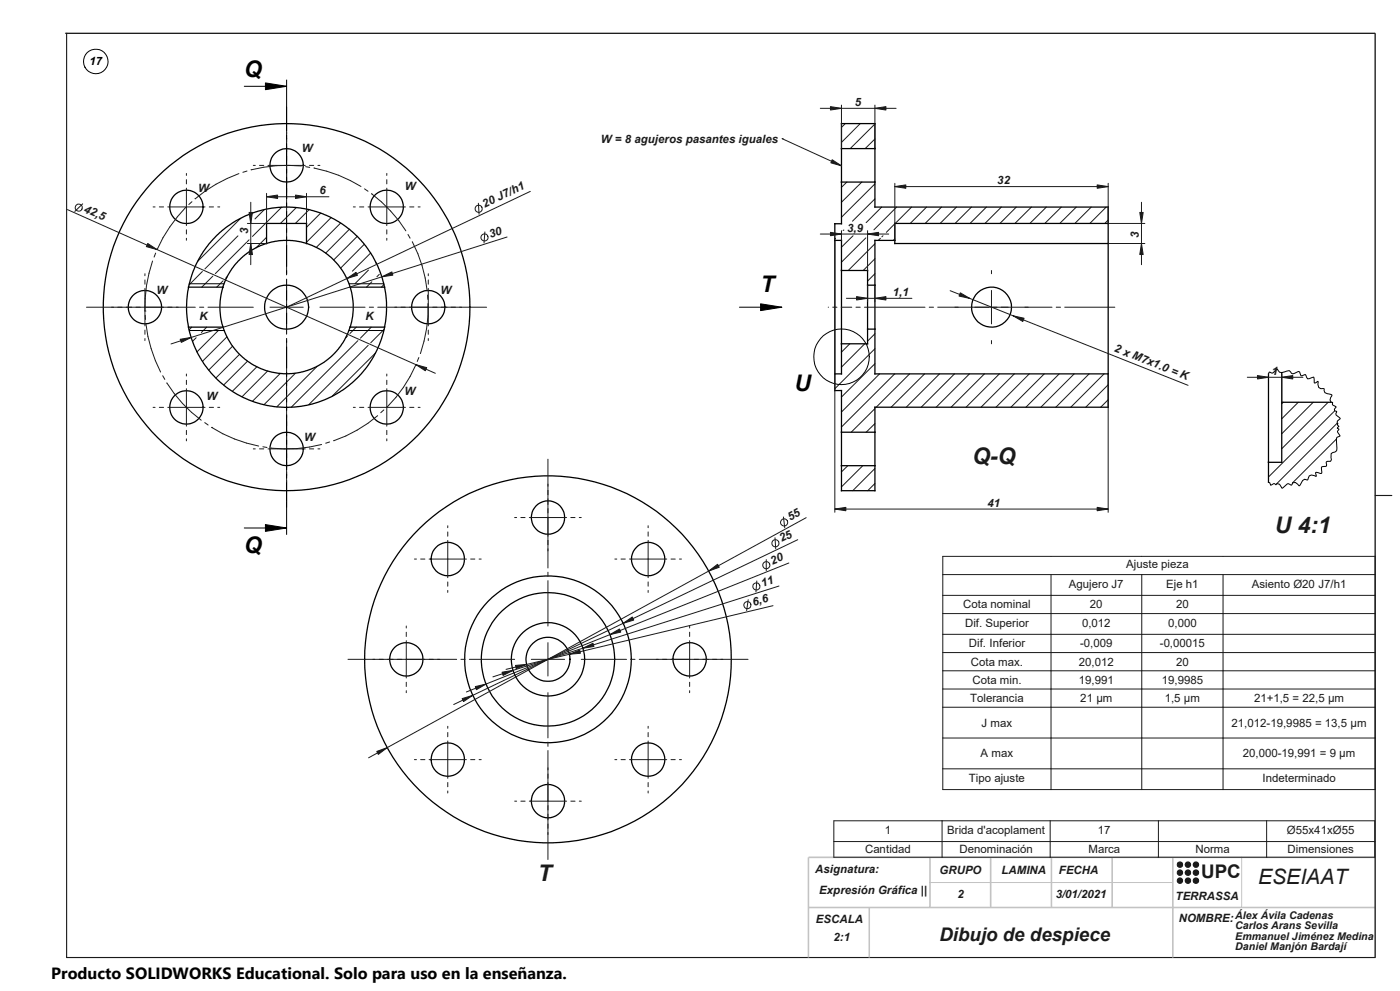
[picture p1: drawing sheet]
<svg xmlns="http://www.w3.org/2000/svg" width="420mm" height="297mm" viewBox="0 0 420 297" stroke-linecap="round" stroke-linejoin="round" font-family="sans-serif">
<g fill="none" stroke="#c0c0c0" stroke-width=".3">
<path d="M372.5 257v15M279 264.5h72.8"/>
<circle cx="354" cy="259.1" r=".8"/>
<circle cx="356.4" cy="259.1" r=".8"/>
<circle cx="358.8" cy="259.1" r=".8"/>
<circle cx="354" cy="263.9" r=".81"/>
<circle cx="354" cy="261.6" r=".8"/>
<circle cx="356.4" cy="263.9" r=".81"/>
<circle cx="356.4" cy="261.6" r=".8"/>
<circle cx="358.8" cy="263.9" r=".81"/>
<circle cx="358.8" cy="261.6" r=".8"/>
</g>
<g fill="#191924" stroke="#191924" stroke-width=".3">
<path d="M124.8 109.3l3.2 .9-.4 .9z"/>
<path d="M44.3 73l2.8 1.8-3.2-.9z"/>
<path d="M114.6 83l3-1.5 .3 1z"/>
<path d="M54.1 101.7l3.3-.6-3 1.5z"/>
<path d="M80 59l3.3-.5v1z"/>
<path d="M88.6 58.5l3.3 .5-3.3 .5z"/>
<path d="M104.1 83.5l2.7-1.9 .4 .9z"/>
<path d="M74.7 63.7h1l-.5 3.3z"/>
<path d="M75.2 73l.5 3.3h-1z"/>
<path d="M384.5 113.1l3.3-.5v1z"/>
<path d="M377.2 112.6l3.3 .5-3.3 .5z"/>
<path d="M212.6 171.2l2.7-2.1 .5 .9z"/>
<path d="M113 225.2l3.2-1.1-2.7 2z"/>
<path d="M183 190.2l2.8-1.7 .4 .9z"/>
<path d="M142.6 205.8l3.2-.8-2.9 1.7z"/>
<path d="M170.8 196.1l3.1-1.3 .2 1z"/>
<path d="M154.6 199.4l3.4-.3-3.1 1.3z"/>
<path d="M138.6 209.4l3.2-1-2.7 1.9z"/>
<path d="M186.9 186.8l2.8-1.9 .4 .9z"/>
<path d="M150.6 201.5l3.3-.6-3 1.5z"/>
<path d="M174.9 194.3l3-1.5 .3 1z"/>
<path d="M260.3 70.1l3.3-.5v1.1z"/>
<path d="M329.1 152.1l3.3 .5-3.3 .5z"/>
<path d="M329.1 55.4l3.3 .5-3.3 .5z"/>
<path d="M268.4 55.9l3.3-.5v1z"/>
<path d="M249.1 69.6l3.3 .5-3.3 .6z"/>
<path d="M257 88.9l3.3 .5-3.3 .5z"/>
<path d="M288.1 87.8l2.9 1.7-3.3-.8z"/>
<path d="M304 94.7l3.2 .7-.4 1z"/>
<path d="M249.1 32l3.3 .5-3.3 .5z"/>
<path d="M262.5 32.5l3.3-.5v1z"/>
<path d="M341.9 63.7h1l-.5 3.3z"/>
<path d="M342.4 73l.5 3.3h-1z"/>
<path d="M250.4 152.6l3.3-.5v1z"/>
<path d="M262.5 89.4l3.3-.5v1z"/>
<path d="M249.6 47.9l2.8 1.8-3.1-.9z"/>
<circle cx="354" cy="259.2" r=".79"/>
<circle cx="356.4" cy="259.2" r=".79"/>
<circle cx="358.8" cy="259.1" r=".81"/>
<circle cx="353.9" cy="261.5" r=".8"/>
<circle cx="356.4" cy="261.5" r=".81"/>
<circle cx="358.8" cy="261.5" r=".79"/>
<circle cx="354" cy="263.9" r=".79"/>
<circle cx="356.4" cy="263.9" r=".81"/>
<circle cx="358.8" cy="263.9" r=".81"/>
</g>
<path d="M19.6 10h392.9v277" fill="none" stroke="#c0c0c0" stroke-width=".34"/>
<path d="M20 10v277h392.5M412.5 148.5h5" fill="none" stroke="#191924" stroke-width=".34"/>
<path d="M279 257v15M297.2 257v15M315.4 257v15M333.6 257v15M351.8 257v30M412.5 257h-170v30M242.5 272h170M260.8 272v15" fill="none" stroke="#c0c0c0" stroke-width=".47"/>
<path d="M19.6 10h392.9v277" fill="none" stroke="#191924" stroke-width=".38"/>
<g fill="none" stroke="#191924" stroke-width=".3">
<path d="M86 32v32.6M246.1 32.5h22.7M252.4 31.5v13M253.6 37l-1.2 1.2M258.1 37l-5.7 5.7M262.5 37.2l-7.4 7.3M262.5 31.5v13M55.9 52v.6M55.9 53.8v1.3M55.9 56.4v11.2M71.7 52a44.5 44.5 0 0 0-13.2 7.6M74.1 51.3l-1.2 .3"/>
<path d="M76 49.6h.6M77.9 49.6h1.2M80 59h18.7M80 58v9h-5.8M80.4 49.6h11.2M90.4 49.7a44.3 44.3 0 0 0-15.1 1.2M91.7 50l1.2 .2M91.9 58v9M92.8 49.6h1.3M94.2 50.3a45.3 45.3 0 0 1 14.1 5.6M95.4 49.6h.6M109.3 56.6l1.1 .7"/>
<path d="M111.5 58a43.1 43.1 0 0 1 10.3 11.2M116 52v.6M116 53.8v1.3M116 56.4v11.2M159.1 57.4l-73.1 34.7M234.7 41.6h.1M234.7 41.6l17.7 8.1M254 54.6l-1.6 1.5M258.5 54.6l-6.1 6M262.5 41.7l-3 2.8M262.5 55.1l-10.1 10M262.5 59.6l-6.8 6.7"/>
<path d="M268.4 54.9v17.2M268.4 55.9h64M332.4 54.9v12.1h11.1M20.2 62.8l110.4 49.1M24.8 61.1l-2.4 2.3M45.8 78.2a42.1 42.1 0 0 0-2.3 15M45.9 62h.6M46.7 75.9l-.5 1.1M47.2 74.7h.1M47.8 62h1.3M50.3 62h11.2M55.7 62.1a44.3 44.3 0 0 0-8.5 12.6"/>
<path d="M55.9 68.9v1.2M55.9 71.4v.6M57.6 60.5l-1 .8M62.8 62h1.3M65.3 62h.6M71.4 70.7l-9.9 9.9M72.2 65.4l-12.9 12.9M74 72.6l-9.4 9.4M74.2 73h5.8M74.7 71.9l-.6 .6M75.2 60.6v18.7M79.3 62.8l-2.8 2.8"/>
<path d="M80 71.1l-3.2 3.2M84.5 62.1l-8.8 8.8M86 65.9v1.3M86 68.5v13.5M88.9 62.2l-4.8 4.8M92.8 62.8l-4.2 4.2M96.2 63.8l-4.3 4.3M99.4 65.2l-7.5 7.4M102.2 66.8l-7.3 7.4M104.8 68.7l-7.1 7.2M106 62h.6M107.2 70.8l-7.1 7.1"/>
<path d="M107.9 62h1.2M109.3 73.2l-7.1 7.1M110.4 62h11.2M111.2 75.8l-5.5 5.5M112.8 78.7l-.2 .1M116 68.9v1.2M116 71.4v.6M122.4 70.3l.6 1.1M122.9 62h1.3M123.7 72.5a41.2 41.2 0 0 1 4.5 14.7M125.4 62h.6M143.5 60.9l.2 3.3"/>
<path d="M145.5 69.5l-.3 3.3M152.1 71l-100.8 32.1M246.1 70.1h20.5M250.4 72.1v81.4M250.5 67.1h-.1M250.7 71.4l-.3 .2M252.4 69.1v3M253.2 68.9l-.3 .2M255.9 70.7l-3.5 3.4M259.8 71.3l-7.4 7.3M260.3 69.1v12M262.5 73.1l-8 8"/>
<path d="M262.5 77.6l-3.5 3.5M264.1 71.4l-.6 .7M264.5 62.1l-4.7 4.6M264.9 70.7l-.4 .3M268.4 71.6l-.4 .5M268.4 67.1l-2.5 2.5M269 62.1l-6.8 6.8M273.5 62.1l-4.9 4.9M278 62.1l-5 4.9M282.4 62.1l-4.9 4.9M286.9 62.1l-4.9 4.9M291.4 62.1l-4.9 4.9"/>
<path d="M295.9 62.1l-4.9 4.9M300.4 62.1l-4.9 4.9M304.9 62.1l-4.9 4.9M309.4 62.1l-4.9 4.9M313.9 62.1l-5 4.9M318.4 62.1l-5 4.9M322.9 62.1l-5 4.9M327.4 62.1l-4.9 4.9M331.9 62.1l-5 4.9M332.4 66l-1 1M332.4 73h11.1M342.4 60.6v18.7"/>
<path d="M26 92.1h32.6M43.5 93.2h.1M43.5 82v.6M43.5 83.9v1.3M43.5 86.4v11.3M43.5 98.9v1.3M43.6 94.5v1.3M43.8 97a43.1 43.1 0 0 0 4.4 14.5M57.5 98l-.8 .8M59.9 92.1h1.2M60.7 81.4l-4 4M62 98l-1.6 1.7"/>
<path d="M62.4 92.1h13.6M63.8 82.8l-3.3 3.3M65.4 99.1l-6.3 6.4M66.9 84.2l-1.9 1.9M68.2 82.9l-.5 .5M81 92.1h10M86 87v10.1M96 92.1h13.5M106.9 98l-1.9 1.9M110.5 80.9l-4 4.1M110.8 92.1h1.3M111.4 98l-3.3 3.3"/>
<path d="M111.5 84.5l-1.6 1.6M113.3 92.1h32.7M113.8 82.2l-.7 .7M115.2 85.3l-.8 .8M115.2 98.7l-4 4M128.3 88.4l.1 1.3M128.4 91a40.4 40.4 0 0 1-2.3 15M128.5 82v.6M128.5 83.9v1.3M128.5 86.4v11.3M128.5 98.9v1.3M248.5 92.1h.1"/>
<path d="M249.8 92.1h1.3M252.3 92.1h3.2M253.9 89.4h19.7M256.8 92.1h1.3M259.3 92.1h18.2M260.3 85.5v4.9M262.5 82l-2.2 2.2M262.5 85.5v4.9M278.8 92.1h1.2M281.3 92.1h34.3M285 87.1l71.4 28.4M297.4 81.1v.9"/>
<path d="M297.4 87v10.1M316.9 92.1h1.2M319.4 92.1h15M43.5 101.5v.6M48.8 112.6l.6 1.1M50 114.8a42.9 42.9 0 0 0 10.4 11.1M55.9 112.1v.6M55.9 114v1.2M55.9 116.5v11.2M58.8 101.2l-1 1.1M68.1 101l-7.4 7.3M69.8 103.8l-7.2 7.1"/>
<path d="M71.8 106.2l-7 7.1M74.3 108.2l-7.2 7.2M77 109.9l-7.3 7.4M80.3 111.2l-7.7 7.7M84 112l-8.3 8.3M86 102.1v13.5M86 116.9v1.3M86 119.4v32.7M88.6 111.9l-9.4 9.4M95.1 109.8l-12 12.1M104.2 100.7l-.4 .5M107.4 102.1l-20 19.9"/>
<path d="M110.4 103.5l-17.8 17.8M112.6 105.8l-12.9 12.9M116 112.1v.6M116 114v1.2M116 116.5v11.2M124.7 109.5a40.2 40.2 0 0 1-8.6 12.5M125.6 107.1l-.4 1.2M128.5 101.5v.6M254.9 103l-2.5 2.5M259.4 103l-7 7M262.5 100l-2.2 2.2M262.5 104.5l-12.1 12"/>
<path d="M262.5 109l-10.1 10M263.9 112.1l-11.5 11.4M268.4 112.1l-16 15.9M272.9 112.1l-10.1 9.9M277.4 112.1l-10.1 9.9M281.9 112.1l-10 9.9M286.3 112.1l-9.9 9.9M290.8 112.1l-10 9.9M295.3 112.1l-10 9.9M297.4 102.1v.9M299.8 112.1l-10 9.9M304.3 112.1l-10 9.9"/>
<path d="M308.8 112.1l-10 9.9M313.3 112.1l-10 9.9M317.8 112.1l-10 9.9M322.2 112.1l-9.9 9.9M326.7 112.1l-10 9.9M331.2 112.1l-10 9.9M332.4 115.3l-6.7 6.7M332.4 119.8l-2.2 2.2M332.4 112.1v41.4M374.2 113.1h16.7M380.5 112.1h.1M384.5 112.1v8.5"/>
<path d="M45.9 122.1h.6M47.8 122.1h1.3M50.3 122.1h11.2M55.9 129v1.3M55.9 131.5v.6M61.4 126.7l1 .7M62.8 122.1h1.3M63.5 128.1h.1M63.5 128.1a41.4 41.4 0 0 0 14.1 5.6M65.3 122.1h.6M76 134.5h.6M77.9 134.5h1.2"/>
<path d="M78.9 133.9l1.2 .2M80.4 134.5h11.2M92.8 134.5h1.3M95.4 134.5h.6M96.5 133.2a41.1 41.1 0 0 1-15.1 1.1M98.9 132.5l-1.2 .3M106 122.1h.6M107.9 122.1h1.2M110.4 122.1h11.2M113.3 124.6a40.4 40.4 0 0 1-13.2 7.5M115.1 122.9l-.9 .8M116 129v1.3"/>
<path d="M116 131.5v.6M122.9 122.1h1.3M125.4 122.1h.6M164.4 137.6v32.6M254.3 139.6l-1.9 1.8M258.8 139.6l-6.4 6.3M262.5 122.5l-7.1 7M262.5 127l-2.7 2.5M385 120.6l-.5 .4M389.5 120.6l-5 4.9M394 120.6l-9.5 9.4M398.4 120.6l-13.9 13.9"/>
<path d="M400.4 123.1l-19.9 19.9M400.9 131.6l-13.1 13.1M401.2 126.8l-18.2 18.1M134.3 157.6v.6M134.3 159.4v1.3M154.4 155.1h.6M156.3 155.1h1.2M158.8 155.1h11.2M171.2 155.1h1.3M173.8 155.1h.6M194.4 157.6v.6M194.4 159.4v1.3"/>
<path d="M235 154.9l.4 3.3M241.9 155.2l-131.3 71.9M250.4 152.6h82M262.5 140.4l-6.7 6.7M262.5 144.9l-2.2 2.2M124.3 167.6h.6M126.2 167.6h1.3M128.7 167.6h11.2M134.3 162v11.1M134.3 174.4v1.3M134.3 177v.5M141.2 167.6h1.3"/>
<path d="M143.7 167.6h.7M164.4 171.5v1.3M164.4 174v13.6M184.4 167.6h.6M186.3 167.6h1.3M188.8 167.6h11.2M194.4 162v11.1M194.4 174.4v1.3M194.4 177v.5M201.3 167.6h1.3M203.8 167.6h.6M224.5 179.7l-.5 3.3"/>
<path d="M227 174.1l-.2 3.3M229.9 167.7v3.3M232.5 161.2l.2 3.3M233.7 175.6l-85.8 27.3M236.6 168.7l-96.7 38.7M239.3 161.8l-103.2 49.4M282.8 166.8h129.7v69.8h-129.7zM282.8 172.2h129.7M282.8 178.4h129.7M315.3 172.2v64.4M342.5 172.2v64.4M366.9 172.2v64.4"/>
<path d="M104.4 197.6h32.6M121.9 187.6v.6M121.9 189.5v1.3M121.9 192v11.2M138.3 197.6h1.2M140.8 197.6h13.6M159.4 197.6h10M164.4 192.6v10M174.4 197.6h13.6M189.2 197.6h1.3M191.8 197.6h32.6M206.9 187.6v.6"/>
<path d="M206.9 189.5v1.3M206.9 192v11.2M231.9 181.5l-80.1 19.1M282.8 183.9h129.7M282.8 190.1h129.7M282.8 195.6h129.7M121.9 204.5v1.2M121.9 207v.6M134.3 217.7v.6M134.3 219.5v1.3M164.4 207.6v13.5M194.4 217.7v.6"/>
<path d="M194.4 219.5v1.3M206.9 204.5v1.2M206.9 207v.6M282.8 201h129.7M282.8 206.5h129.7M282.8 212h129.7M124.3 227.7h.6M126.2 227.7h1.3M128.7 227.7h11.2M134.3 222.1v11.2M134.3 234.5v1.3M134.3 237.1v.6"/>
<path d="M141.2 227.7h1.3M143.7 227.7h.7M164.4 222.4v1.3M164.4 225v32.6M184.4 227.7h.6M186.3 227.7h1.3M188.8 227.7h11.2M194.4 222.1v11.2M194.4 234.5v1.3M194.4 237.1v.6M201.3 227.7h1.3M203.8 227.7h.6"/>
<path d="M282.8 221.2h129.7M282.8 230.4h129.7M154.4 240.1h.6M156.3 240.1h1.2M158.8 240.1h11.2M171.2 240.1h1.3M173.8 240.1h.6M250.1 246h162.3v10.9h-162.3zM250.1 252.2h162.3M282.6 246v10.9M315 246v10.9M347.5 246v10.9"/>
<path d="M380 246v10.9"/>
<circle cx="23.6" cy="62.2" r="1.07"/>
<circle cx="143.6" cy="62.6" r="1.08"/>
<circle cx="145.3" cy="71.2" r="1.05"/>
<circle cx="235.2" cy="156.6" r="1.07"/>
<circle cx="226.9" cy="175.8" r="1.07"/>
<circle cx="229.9" cy="169.4" r="1.08"/>
<circle cx="232.6" cy="162.8" r="1.08"/>
<circle cx="224.2" cy="181.4" r="1.08"/>
</g>
<g fill="none" stroke="#000" stroke-width=".38">
<path d="M252.4 44.5v10.1M252.4 44.5v-7.5h10.1v7.5M252.4 54.6v12.5h-2v5M252.4 54.6h10.1M252.4 44.5h10.1M262.5 44.5v10.1M262.5 54.6v7.5h69.9v10.9M79.9 72.9l-2.5 1.1-2.2 1.1-2.2 1.7-1.6 1.5-1.8 2.3-1.4 2.2-1.3 3.3M80 73v-6h11.9v6M91.9 73l3.9 1.6 3.6 2.6 2 2.1 1.3 1.8 1.5 2.8 .8 2.1M91.9 72.9l-3.5-.7-3.4-.1-2.5 .2-2.5 .7M250.4 72.1v40"/>
<path d="M250.4 72.1h2v9M268.4 72.1v.9h64M268.4 72.1h-5.9v13.4M332.4 73v39.1M332.4 67h-64v5.1M56.6 86.1a30.5 30.5 0 0 0 0 11.9M56.6 98l.5 2.5 1.2 3.1 2.2 4.3 2.8 3.9 4 3.8 3.9 2.6 5.1 2.3 3.9 1 5.1 .6 5.2-.3 5-1.3 4.7-2 4.3-2.8 3.8-3.6 3.3-4.4 2.1-4.3 1.7-5.4M56.6 86.1h10.3M56.6 98h10.3M56.6 86.1l1.4-5 2.3-4.6 3.1-4.2 3.4-3.3 3.9-2.8 4-1.9 5.2-1.6 5.1-.6 5.2 .3 5.3 1.2 4.8 2.1 4.6 3 3.4 3.4 3.5 4.7 1.9 4 1.7 5.3M66.9 98l1.1 2.9 1.5 2.5 1.9 2.3 2.9 2.6 3.4 1.9 2.3 .9 5 .9 3-.1 3.4-.6 3.4-1.3 2.5-1.5 2.3-1.9 2.6-2.9 1.9-3.4 .9-2.3M66.9 86.1a20.2 20.2 0 0 0 0 11.9"/>
<path d="M105 98h10.4M115.4 86.1h-10.4a19.7 19.7 0 0 1 0 11.9M115.4 86.1a30.6 30.6 0 0 1 0 11.9M252.4 81.1v21.9M252.4 81.1h7.9v4.4M260.3 98.6v4.4h-7.9M260.3 98.6h2.2M260.3 85.5h2.2M260.3 85.5v13.1M262.5 85.5v13.1M262.5 98.6v13.5h69.9M250.4 112.1v5h2v12.4"/>
<path d="M252.4 103v9.1h-2M332.4 112.1v9.9h-69.9v7.5M380.5 112.1v26.5M384.5 111.7v8.9M252.4 129.5v10.1M252.4 139.6v7.5h10.1v-7.5M252.4 129.5h10.1M252.4 139.6h10.1M262.5 129.5v10.1M380.5 138.6v5.9M384.5 120.6v18h-4M384.5 120.6h14.8"/>
<circle cx="86" cy="49.6" r="5"/>
<circle cx="55.9" cy="62" r="5"/>
<circle cx="116" cy="62" r="5"/>
<circle cx="43.5" cy="92.1" r="5"/>
<circle cx="86" cy="92.1" r="55"/>
<circle cx="86" cy="92.1" r="6.6"/>
<circle cx="128.5" cy="92.1" r="5"/>
<circle cx="297.5" cy="92.1" r="6"/>
<circle cx="55.9" cy="122.1" r="5"/>
<circle cx="86" cy="134.6" r="5"/>
<circle cx="116" cy="122.1" r="5"/>
<circle cx="164.4" cy="155.1" r="5"/>
<circle cx="134.3" cy="167.6" r="5"/>
<circle cx="194.4" cy="167.6" r="5"/>
<circle cx="121.9" cy="197.6" r="5"/>
<circle cx="164.4" cy="197.6" r="6.6"/>
<circle cx="164.4" cy="197.6" r="11"/>
<circle cx="164.4" cy="197.6" r="55"/>
<circle cx="164.4" cy="197.6" r="25"/>
<circle cx="164.4" cy="197.6" r="20"/>
<circle cx="206.9" cy="197.6" r="5"/>
<circle cx="134.3" cy="227.7" r="5"/>
<circle cx="194.4" cy="227.7" r="5"/>
<circle cx="164.4" cy="240.1" r="5"/>
</g>
<g fill="none" stroke="#000" stroke-width=".3">
<path d="M73.3 25.9h12.7M86 23.9v15.3M86 40.5v1.2M86 43v6.4M86 50.6v1.3M86 53.2v6.3M86 60.8v1.3M86 63.3v6.4M86 71v1.2M86 73.5v6.3M56.8 99.1h10.4M56.8 85h10.4"/>
<path d="M86 81.1v1.3M86 83.7v6.3M86 91.3v1.2M86 93.8v6.4M104.7 99.1h10.4M104.7 85h10.4M221.8 92.1h12.7M86 101.4v1.3M86 104v6.3M86 111.6v1.3M86 114.1v6.4M380.5 112.1l.2-.6 1 .3 1.5-1.2 .6 .9 .7 .2 2.3-.6 .6 .8 .5 .2 1.7-.8 .3 .2 .3 1 .5 .1a.68 .68 0 0 1 1.1 0l.5 .9 1.8-.5 .2 1.8 1.1-.4a1.71 1.71 0 0 0 .8 2.1h1l.3 1.2 2.1 .7a1.98 1.98 0 0 0-.3 2.2h.5v.8l1 .5-.5 .7 .1 .5 .6 .3-.2 .5 .1 .5 1.1 1-.8 .8v.6l.2 .2-.2 .4 .5 .4-.5 .6 .5 .2-.4 .9 .7 1.1-.9 .5-.2 .5 .1 3.5-1.7 .9 .1 1.8-.2 .5h-1.1a.63 .63 0 0 0-.1 1l-.2 .5-1.2 .1a1.41 1.41 0 0 0-.1 1.6l-.2 .4-1.6-.3 .1 1.1a1.52 1.52 0 0 0-1.6-.3 1.52 1.52 0 0 0-.9 1.4l-.9-.2-.6 .4-1 1.6-1.2-1-.8 .1-.3 .7-1.1-.5-1.7 1.4-.9-1.2-.8-.2-.3 .4-.6-.4-.9 .5-.3-.7-.4-.2"/>
<path d="M86 121.8v1.2M86 124.3v6.3M86 131.9v1.3M86 134.5v6.3M73.3 158.2h12.7M86 142.1v1.2M86 144.6v15.7"/>
<circle cx="28.7" cy="18.4" r="3.7"/>
<circle cx="252.4" cy="106.9" r="8.3"/>
</g>
<path d="M79.6 24.8l6.4 1.1-6.4 1zM228.2 91.1l6.3 1-6.3 1zM79.6 157.2l6.4 1-6.4 1.1z" fill="#000" stroke="#000" stroke-width=".3"/>
<path d="M15.4 288.1h147.9v8.9h-147.9z" fill="#fff"/>
<g font-size="6.9">
<text x="73.3" y="23.1">Q</text>
<text x="228.2" y="87.6">T</text>
<text x="238.3" y="117.3">U</text>
<text x="73.3" y="165.8">Q</text>
</g>
<g font-size="6.9" fill="#191924">
<text x="291.7" y="139">Q-Q</text>
<text x="382.5" y="159.9">U 4:1</text>
<text x="161.4" y="264.1">T</text>
</g>
<text font-size="6.3" fill="#191924" x="377.4" y="264.8">ESEIAAT</text>
<g font-size="5.6" fill="#191924">
<text x="360.3" y="263.2">UPC</text>
<text x="281.8" y="281.9">Dibujo de despiece</text>
</g>
<text font-size="4.9" x="15.4" y="293.3">Producto SOLIDWORKS Educational. Solo para uso en la enseñanza.</text>
<text font-size="3.4" x="26.8" y="19.5">17</text>
<g font-size="3.4" fill="#191924">
<text x="256.4" y="31.7">5</text>
<text x="90.6" y="45.4">W</text>
<text x="180.3" y="42.9">W = 8 agujeros pasantes iguales</text>
<text x="59.5" y="57.7">W</text>
<text x="95.8" y="58.2">6</text>
<text x="121.5" y="57">W</text>
<text x="299.2" y="55.2">32</text>
<text x="25" y="63.5" transform="rotate(24 25 63.5)">42,5</text>
<text x="145.4" y="62.4" transform="rotate(-25 145.4 62.4)">20 J7/h1</text>
<text x="74.4" y="70.2" transform="rotate(-90 74.4 70.2)">3</text>
<text x="147.1" y="71.2" transform="rotate(-18 147.1 71.2)">30</text>
<text x="254.1" y="69.4">3,9</text>
<text x="341.6" y="71.3" transform="rotate(-90 341.6 71.3)">3</text>
<text x="46.9" y="88.1">W</text>
<text x="132.1" y="88.1">W</text>
<text x="267.8" y="88.6">1,1</text>
<text x="59.9" y="96">K</text>
<text x="109.7" y="96">K</text>
<text x="334.1" y="105.2" transform="rotate(22 334.1 105.2)">2 x M7x1.0 = K</text>
<text x="381.5" y="112.3">1</text>
<text x="62" y="120">W</text>
<text x="121.3" y="118.3">W</text>
<text x="91.2" y="132">W</text>
<text x="296.3" y="151.8">41</text>
<text x="237" y="156.3" transform="rotate(-29 237 156.3)">55</text>
<text x="234.4" y="162.6" transform="rotate(-25 234.4 162.6)">25</text>
<text x="231.7" y="169.2" transform="rotate(-22 231.7 169.2)">20</text>
<text x="337.9" y="170.3">Ajuste pieza</text>
<text x="228.7" y="175.8" transform="rotate(-18 228.7 175.8)">11</text>
<text x="320.7" y="176.2">Agujero J7</text>
<text x="349.8" y="176.2">Eje h1</text>
<text x="375.6" y="176.2">Asiento Ø20 J7/h1</text>
<text x="226" y="181.5" transform="rotate(-13 226 181.5)">6,6</text>
<text x="288.9" y="182.4">Cota nominal</text>
<text x="327" y="182.4">20</text>
<text x="352.8" y="182.4">20</text>
<text x="289.5" y="187.9">Dif. Superior</text>
<text x="324.6" y="187.9">0,012</text>
<text x="350.4" y="187.9">0,000</text>
<text x="290.7" y="194.1">Dif. Inferior</text>
<text x="324" y="194.1">-0,009</text>
<text x="348" y="194.1">-0,00015</text>
<text x="291.2" y="199.5">Cota max.</text>
<text x="323.6" y="199.5">20,012</text>
<text x="352.8" y="199.5">20</text>
<text x="291.7" y="204.9">Cota min.</text>
<text x="323.6" y="204.9">19,991</text>
<text x="348.5" y="204.9">19,9985</text>
<text x="291" y="210.4">Tolerancia</text>
<text x="324.1" y="210.4">21 µm</text>
<text x="349.4" y="210.4">1,5 µm</text>
<text x="376.2" y="210.4">21+1,5 = 22,5 µm</text>
<text x="294.5" y="217.8">J max</text>
<text x="369.5" y="217.8">21,012-19,9985 = 13,5 µm</text>
<text x="294.2" y="226.9">A max</text>
<text x="372.8" y="226.9">20,000-19,991 = 9 µm</text>
<text x="290.7" y="234.4">Tipo ajuste</text>
<text x="378.8" y="234.4">Indeterminado</text>
<text x="265.4" y="250">1</text>
<text x="284.2" y="250">Brida d'acoplament</text>
<text x="329.4" y="250">17</text>
<text x="386.1" y="250">Ø55x41xØ55</text>
<text x="259.5" y="255.7">Cantidad</text>
<text x="287.9" y="255.7">Denominación</text>
<text x="326.5" y="255.7">Marca</text>
<text x="358.6" y="255.7">Norma</text>
<text x="386.3" y="255.7">Dimensiones</text>
<text x="244.6" y="261.7">Asignatura:</text>
<text x="281.9" y="261.9">GRUPO</text>
<text x="300.4" y="261.9">LAMINA</text>
<text x="317.7" y="261.9">FECHA</text>
<text x="245.8" y="268.1">Expresión Gráfica ||</text>
<text x="287.3" y="269.2">2</text>
<text x="316.7" y="269.2">3/01/2021</text>
<text x="352.7" y="269.7">TERRASSA</text>
<text x="244.8" y="276.6">ESCALA</text>
<text x="250.1" y="282">2:1</text>
<text x="353.6" y="276.2">NOMBRE:</text>
</g>
<g font-size="3.2" fill="#191924">
<text x="370.6" y="275.3">Álex Ávila Cadenas</text>
<text x="370.6" y="278.5">Carlos Arans Sevilla</text>
<text x="370.6" y="281.6">Emmanuel Jiménez Medina</text>
<text x="370.6" y="284.8">Daniel Manjón Bardají</text>
</g>
</svg>
